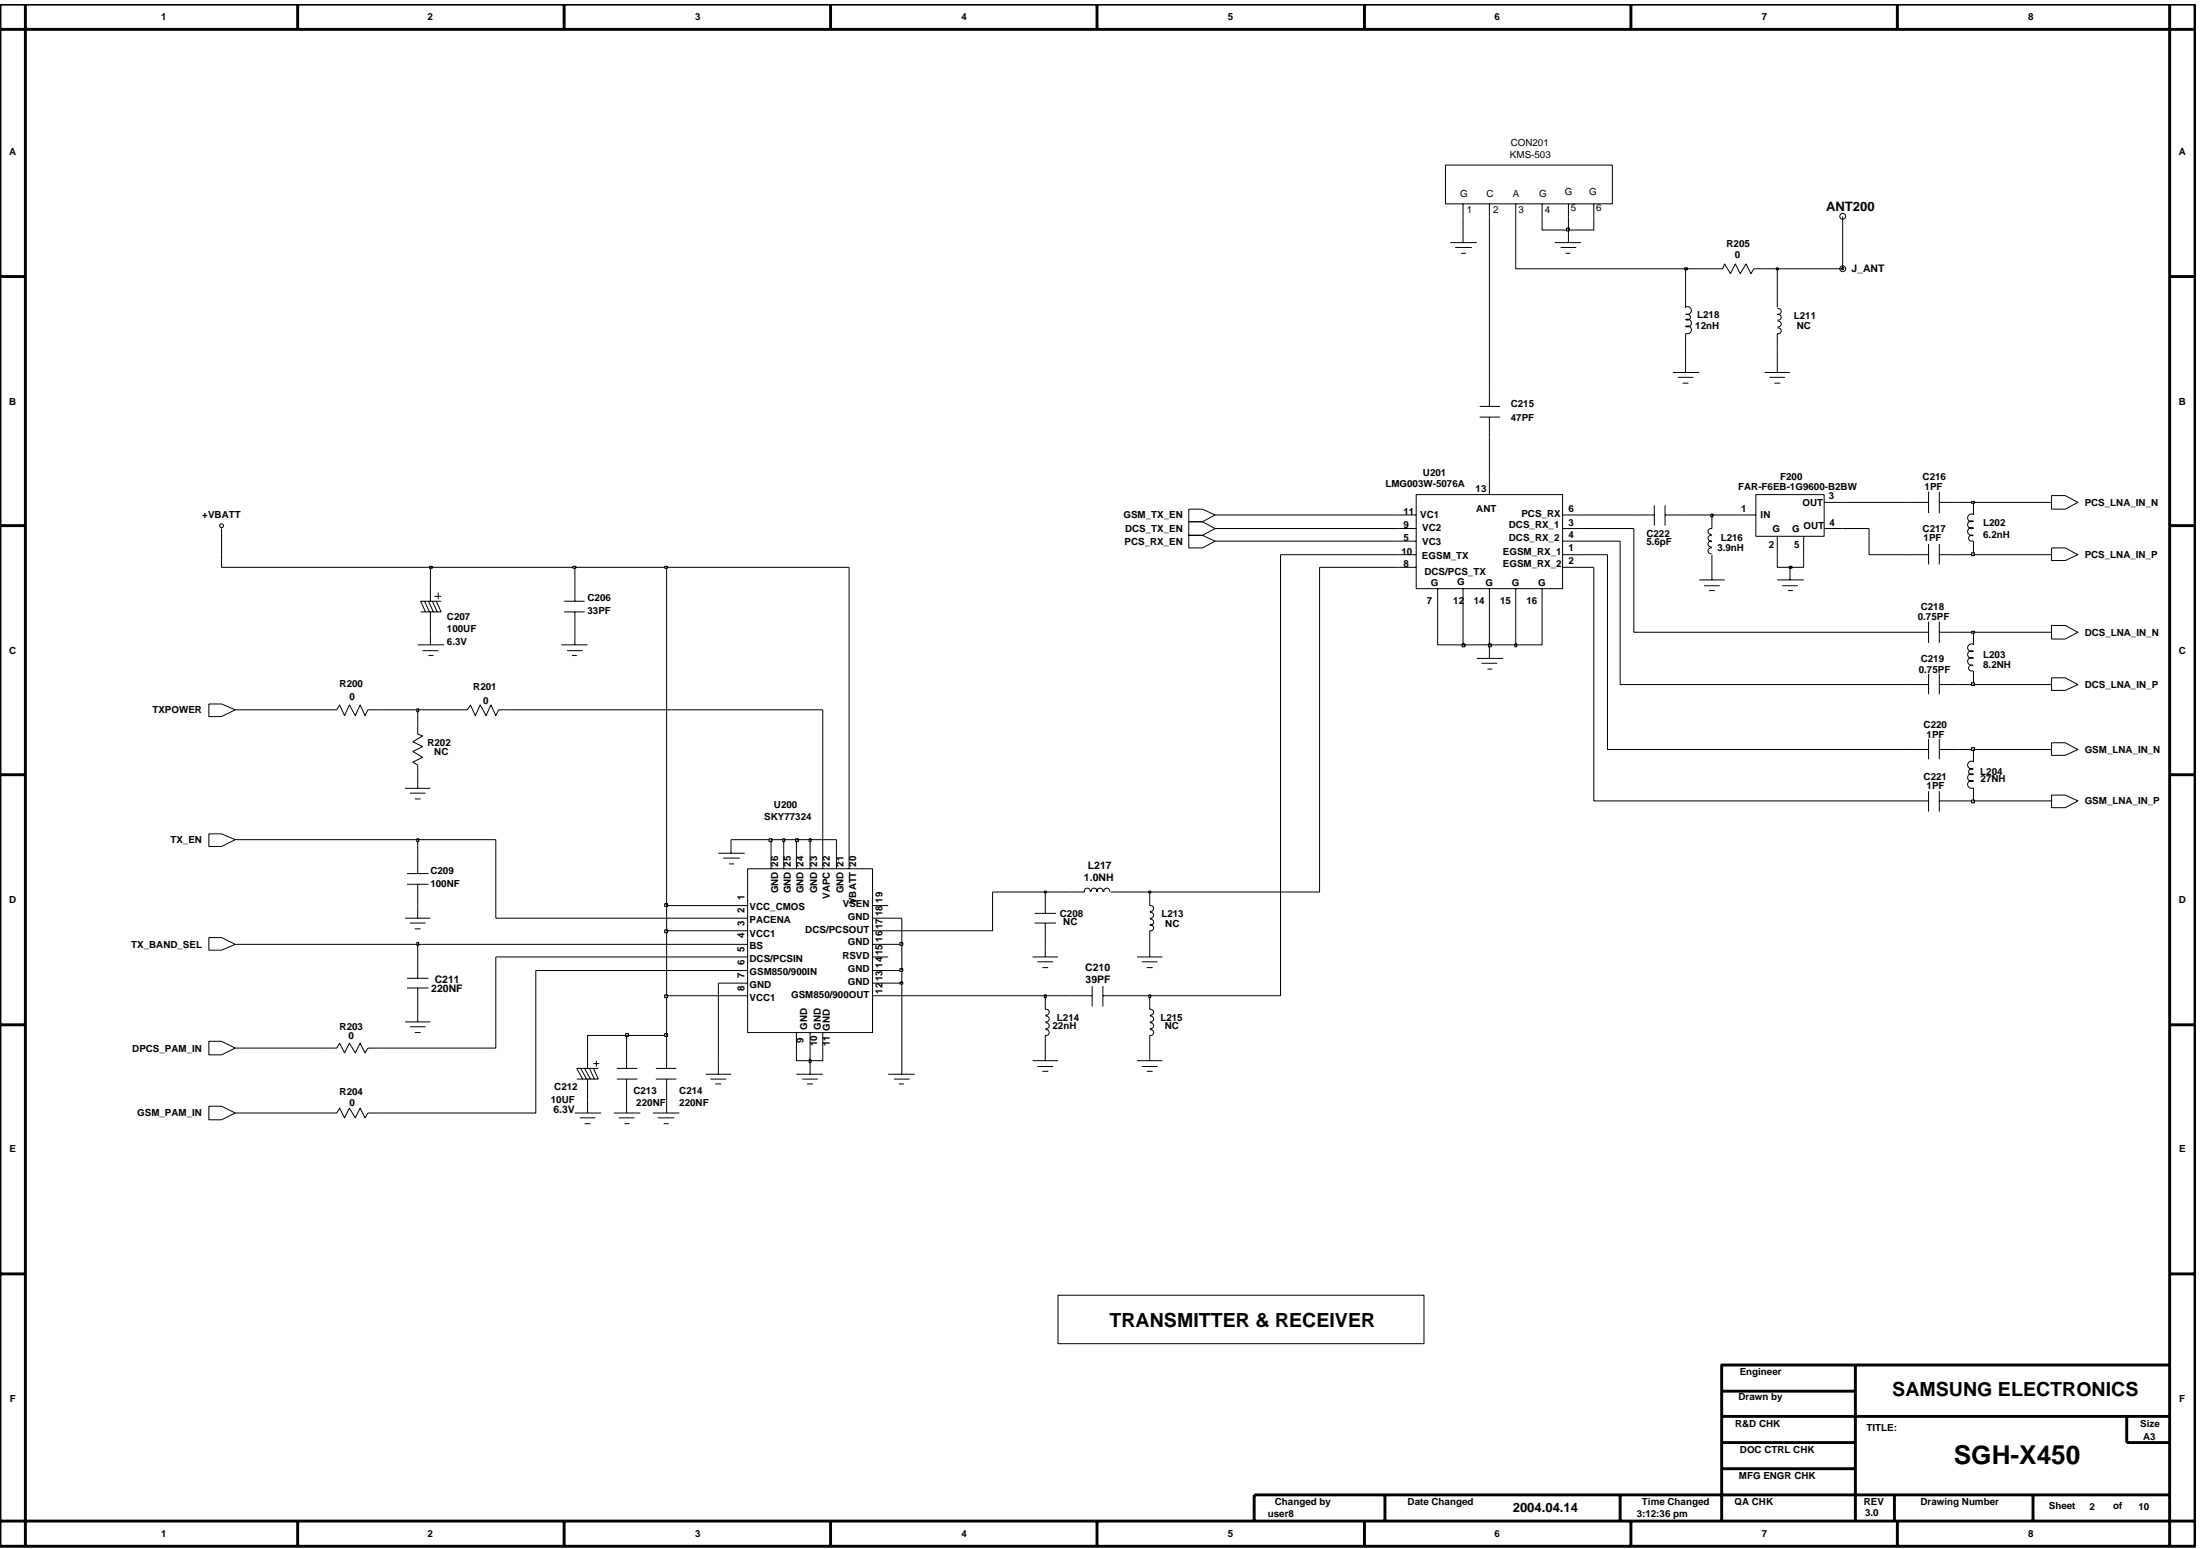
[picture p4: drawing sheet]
<svg xmlns="http://www.w3.org/2000/svg" width="192mm" height="135mm" viewBox="0 0 192 135" stroke-linecap="round" stroke-linejoin="round" font-family="sans-serif">
<g fill="none" stroke="#000" stroke-width=".09">
<path d="M126.1 14.4h14.5v3.4h-14.5zM127.6 17.8v1.1M129.9 17.8v1.1M132.2 17.8v1.1M134.5 17.8v1.1M136.8 17.8v1.1M139 17.8v1.1M126.5 21.2h2.3M126.9 21.6h1.5M127.5 22.1h.4M127.6 20.1v1.1M129.1 35.5h1.8"/>
<path d="M129.1 36.4h1.8M129.9 33.6v1.9M129.9 36.4v1.8M135.6 21.2h2.3M136.1 21.6h1.4M136.6 22.1h.4M136.8 20.1v1.1M145.9 32.5h2.3M146.4 32.9h1.3M146.8 33.4h.5M147 28.5a.34 .34 0 0 1 .5 .3 .34 .34 0 0 1-.4 .3M147 27.9a.34 .34 0 0 1 .5 .3 .34 .34 0 0 1-.4 .3"/>
<path d="M147 26.8a.34 .34 0 0 1 .5 .3 .34 .34 0 0 1-.4 .3M147 25.7v1.1M147 29.1v1.1M147 31.4v1.1M147.1 27.5h.3l.1 .2-.1 .2h-.3M149.3 23.4h1l.1-.4 .6 .9 .4-.9 .4 .9 .5-.9 .4 .9 .3-.5h.9M153.9 32.5h2.2M154.4 32.9h1.3M154.8 33.4h.5M155 25.7v1.1M155 31.4v1.1M155.1 26.9l.2 .1 .1 .2-.1 .1-.3 .1 .3 .1 .1 .2-.1 .2h-.3"/>
<path d="M155.1 28l.2 .1 .1 .2-.1 .1-.3 .1M155.1 28.6l.2 .1 .1 .2-.1 .1-.3 .1v1.1M19.3 46.1v2.3M36.4 56.2h2.3M36.9 56.8h1.3M37 52.4l.5 1M37.4 52.4l.4 1M37.4 57.2h.4M37.5 50.6v1.8M37.5 53.4v2.8M37.7 52.4l.4 1M37.9 52h.6"/>
<path d="M38.1 52.4l.4 1h-1.8M38.2 51.7v.6M38.5 52.4h-1.8l.4 1M49 56.2h2.3M49.2 53.4h1.8M49.2 52.4h1.8M49.5 56.8h1.3M49.9 57.2h.4M50.1 50.6v1.8M50.1 53.4v2.8M103.7 44.4h1.2l1.1 .5-1.1 .6h-1.2zM103.7 45.5h1.2l1.1 .6-1.1 .6h-1.2z"/>
<path d="M103.7 46.7h1.2l1.1 .5-1.1 .6h-1.2zM122 44.9h1.5M122 46.1h1.5M122 47.2h1.5M122 49.5h1.5M122 48.4h1.5M123.5 43.1h12.8v8.2h-12.8zM125.4 51.3v1.6M127.6 51.3v1.6M128.8 57.4h2.3M129.2 57.9h1.4M129.8 58.4h.4"/>
<path d="M129.9 41.5v1.6M129.9 51.3v1.6M129.9 56.2v1.2M132.2 51.3v1.6M134.5 51.3v1.6M136.3 44.9h1.6M136.3 46.1h1.6M136.3 47.2h1.6M136.3 49.5h1.6M136.3 48.4h1.6M142.5 44.9h1.8M144.3 44.1v1.7"/>
<path d="M145.2 44.9h1.8M145.2 44.1v1.7M148.2 50.6h2.2M148.7 51.1h1.3M149.1 51.5h.5M149.3 47.8l-.2 .1-.1 .1 .1 .2 .2 .1M149.3 46.7l-.2 .1-.1 .1 .1 .2 .2 .1M149.3 47.2l-.2 .1-.1 .2 .1 .1 .2 .1M149.3 44.9v1.2l-.2 .1-.1 .2 .1 .1 .2 .1M149.3 48.4v2.2M151.6 44.9h1.6M153.2 43.1h5.9v3.7h-5.9z"/>
<path d="M155 50.6h2.3M155 46.8v1.6M155.5 51.1h1.3M156 51.5h.4M156.1 49.5v1.1M157.3 46.8v1.6M159.1 43.8h1.6M159.1 46.1h1.6M166.4 55.1h1.8M166.4 43.8h1.8M166.4 48.4h1.8M166.4 59.7h1.8"/>
<path d="M168.2 42.9v1.9M168.2 47.5v1.7M168.2 54.2v1.9M168.2 58.8v1.8M169.2 55.1h1.8M169.2 42.9v1.9M169.2 47.5v1.7M169.2 54.2v1.9M169.2 58.8v1.8M169.2 43.8h1.8M169.2 48.4h1.8M169.2 59.7h1.8"/>
<path d="M172.1 58.1h-.3l-.1 .2 .1 .2h.3M172.1 46.7l-.3 .1-.1 .1 .1 .2 .3 .1M172.2 43.8v1.1M172.2 47.2v1.2M172.2 55.1v1.1M172.2 58.5v1.2M172.2 56.8a.34 .34 0 0 0-.6 .3 .34 .34 0 0 0 .5 .3M172.2 57.4a.34 .34 0 0 0-.6 .3 .34 .34 0 0 0 .5 .3M172.2 56.2a.34 .34 0 0 0-.6 .3 .34 .34 0 0 0 .5 .3M172.2 45.5a.34 .34 0 0 0-.6 .2 .34 .34 0 0 0 .5 .4M172.2 46.1a.34 .34 0 0 0-.6 .2 .34 .34 0 0 0 .5 .4M172.2 44.9a.34 .34 0 0 0-.6 .3 .34 .34 0 0 0 .5 .3"/>
<path d="M179 59.1h1.2l1.1 .6-1.1 .5h-1.2zM179 54.6h1.2l1.1 .5-1.1 .6h-1.2zM179 47.8h1.2l1.1 .6-1.1 .5h-1.2zM179 43.2h1.2l1.1 .6-1.1 .6h-1.2zM18.2 61.4h1.1l1.2 .5-1.2 .6h-1.1zM18.2 72.7h1.1l1.2 .5-1.2 .6h-1.1zM28.4 61.9h1l.2-.4 .5 .9 .4-.9 .5 .9 .4-.9 .4 .9 .3-.5h.9M35.3 68.8h2.2M35.5 77.1h1.9M35.5 76.2h1.9M35.8 69.2h1.3M36.2 69.7h.5"/>
<path d="M36.4 63.1v.9l.5 .2-.9 .5 .9 .4-.9 .4 .9 .6-.9 .4 .4 .2v2.1M36.4 74.4v1.8M36.4 77.1v3M39.8 61.9h1l.2-.4 .5 .9 .4-.9 .5 .9 .4-.9 .5 .9 .2-.5h.9M62.7 74.4h2.3M63.1 74.8h1.4M63.6 75.4h.4M63.8 79h1.4M63.8 73.2v1.2M65.2 75.8h10.9v14.3h-10.9zM67.3 74.4v1.4M68.4 74.4v1.4"/>
<path d="M69.5 74.4v1.4M70.7 74.4v1.4M71.8 74.4v1.4M73 74.4v1.4M74.1 74.4v1.4M76.1 79h1.4M90.2 79.7h1.9M91.2 77.8v1.9M93.5 77.8h1.1M95.1 77.8l-.1-.3h-.2h-.1l-.1 .3M95.2 77.8l.1-.3h.1h.2l.1 .3M96.2 77.8l-.1-.3h-.1h-.2l-.1 .3"/>
<path d="M96.8 77.8l-.1-.3h-.2h-.1l-.1 .3M96.9 77.8h1.1M100.3 77.8v1.2l.3 .1v.1v.2l-.3 .1M100.3 79.6l.3 .1v.1v.2l-.3 .1M166.4 69.9h1.8M166.4 65.4h1.8M168.2 64.4v1.8M168.2 69v1.8M169.2 64.4v1.8M169.2 69v1.8M169.2 69.9h1.8M169.2 65.4h1.8"/>
<path d="M172.1 67.1h-.3l-.1 .2 .1 .2h.3M172.2 65.4v1.1M172.2 68.8v1.1M172.2 68.1a.34 .34 0 0 0-.6 .3 .34 .34 0 0 0 .5 .3M172.2 67.6a.34 .34 0 0 0-.6 .2 .34 .34 0 0 0 .5 .3M172.2 66.5a.34 .34 0 0 0-.6 .2 .34 .34 0 0 0 .5 .3M179 64.8h1.2l1.1 .6-1.1 .5h-1.2zM179 69.4h1.2l1.1 .5-1.1 .6h-1.2zM18.2 90.8h1.1l1.2 .6-1.2 .6h-1.1zM18.2 96.5h1.1l1.2 .6-1.2 .6h-1.1zM18.2 81.8h1.1l1.2 .6-1.2 .5h-1.1zM28.4 91.4h1l.2-.4 .5 .8 .4-.8 .5 .8 .4-.8 .4 .8 .3-.4h.9"/>
<path d="M35.3 80.1h2.2M35.3 89.1h2.2M35.5 86.2h1.9M35.5 85.3h1.9M35.8 80.5h1.3M35.8 89.6h1.3M36.2 81h.5M36.2 90.1h.5M36.4 83.5v1.8M36.4 86.2v2.9M46.7 84.7v12.4h-14.6l-.3 .4-.4-.8-.4 .8-.5-.8-.4 .8-.5-.8-.2 .4h-8.9M50.1 97.1h2.3"/>
<path d="M50.6 97.5h1.3M50.7 93.2l.5 .9M51 93.2l.5 .9M51 98h.5M51.3 91.4v1.8M51.3 94.1v3M51.4 93.2l.4 .9M51.8 93.2l.4 .9h-1.9M51.8 92.8h.5M52 92.5v.5M52.2 93.2h-1.9l.5 .9M53.6 97.1h2.3"/>
<path d="M53.8 94.1h1.8M53.8 93.2h1.8M54 97.5h1.3M54.5 98h.4M54.7 91.4v1.8M54.7 94.1v3M57 97.1h2.3M57.2 94.1h1.8M57.2 93.2h1.8M57.4 97.5h1.4M57.9 98h.4M58.2 91.4v1.8"/>
<path d="M58.2 94.1v3M61.6 93.7h2.2M62 94.1h1.3M62.4 94.5h.5M62.7 85.8v7.9M63.8 80.1h1.4M63.8 83.5h1.4M63.8 84.7h1.4M63.8 82.4h1.4M63.8 81.2h1.4M63.8 85.8h1.4M63.8 86.9h1.4"/>
<path d="M69.5 93.7h2.3M69.5 90.1v2.4h1.2v1.2M70 94.1h1.3M70.4 94.5h.5M70.7 90.1v1.3M71.8 90.1v1.3M76.1 80.1h1.4M76.1 83.5h1.4M76.1 84.7h1.4M76.1 82.4h1.4M76.1 81.2h1.4M76.1 85.8h1.4"/>
<path d="M76.1 86.9h1.4M77.5 93.7h2.3M78 94.1h1.3M78.4 94.5h.4M78.7 92.5v1.2M90.1 92.5h2.2M90.1 83.5h2.2M90.2 80.5h1.9M90.5 93h1.4M90.5 83.9h1.4M90.9 93.4h.5M90.9 84.4h.5"/>
<path d="M91.2 80.5v3M91.2 86.9v1.1M91.2 90.3v2.2M91.2 88.1h.2l.1 .2-.1 .2h-.2M91.2 89.2l.2 .1 .1 .2-.1 .2h-.2M91.2 88.6l.2 .1 .1 .2-.1 .2h-.2M91.2 89.8l.2 .1 .1 .2-.1 .1-.2 .1M93.5 86.9h1.8M95.3 86v1.8M96.2 86.9h1.8M96.2 86v1.8M99.2 92.5h2.2"/>
<path d="M99.2 83.5h2.2M99.6 93h1.4M99.6 83.9h1.4M100 93.4h.5M100 84.4h.5M100.3 86.9v1.2h.3v.2v.2h-.3M100.3 90.3v2.2M100.3 80.7l.3 .1v.1v.2l-.3 .1v2.3M100.3 89.2l.3 .1v.2v.2h-.3M100.3 88.6l.3 .1v.2v.2h-.3M100.3 89.8l.3 .1v.2v.1l-.3 .1M100.3 80.2h.3v.2v.2l-.3 .1"/>
<circle cx="160.7" cy="18.9" r=".25"/>
<circle cx="160.7" cy="23.4" r=".25"/>
<circle cx="19.3" cy="45.9" r=".17"/>
</g>
<path d="M70.6 92.4h.1v.3h-.1z" fill-rule="evenodd" fill="#c2c2c2"/>
<path d="M20.5 91.4h7.9M43.3 83.5v7.9h-10.3M51.3 91.4v-1.1h3.4v1.1M58.2 90.3v1.1M70.6 92.4h.2v.3h-.2zM70.7 91.4v1.1h1.1v-1.1M78.7 85.8v6.7" fill="none" stroke="#000" stroke-width=".09"/>
<path d="M54.6 90.1h.2v.3h-.2z" fill-rule="evenodd" fill="#c2c2c2"/>
<path d="M54.6 90.2h.2v.2h-.2zM54.7 90.3h3.5" fill="none" stroke="#000" stroke-width=".09"/>
<path d="M58 90.1h.2v.3h-.2z" fill-rule="evenodd" fill="#c2c2c2"/>
<path d="M58 90.2h.2v.2h-.2zM58.2 86.9v3.4" fill="none" stroke="#000" stroke-width=".09"/>
<path d="M58 86.8h.2v.2h-.2z" fill-rule="evenodd" fill="#c2c2c2"/>
<path d="M58 86.8h.2v.2h-.2zM58.2 81.2v5.7h5.6M77.5 86.9h13.7" fill="none" stroke="#000" stroke-width=".09"/>
<path d="M91.1 86.8h.2v.2h-.2z" fill-rule="evenodd" fill="#c2c2c2"/>
<path d="M91.1 86.8h.2v.2h-.2zM91.2 86.9h2.3M98 86.9h2.3" fill="none" stroke="#000" stroke-width=".09"/>
<path d="M100.2 86.8h.2v.2h-.2z" fill-rule="evenodd" fill="#c2c2c2"/>
<path d="M111.7 48.4v38.5h-11.4M62.7 85.8h1.1M77.5 85.8h1.2M100.2 86.8h.2v.2h-.2z" fill="none" stroke="#000" stroke-width=".09"/>
<path d="M78.5 85.7h.3v.1h-.3z" fill-rule="evenodd" fill="#c2c2c2"/>
<path d="M46.7 84.7h17.1M77.5 84.7h1.2v1.1M78.5 85.7h.3v.1h-.3z" fill="none" stroke="#000" stroke-width=".09"/>
<path d="M78.5 84.5h.3v.2h-.3z" fill-rule="evenodd" fill="#c2c2c2"/>
<path d="M20.5 82.4h15.9v1.1M43.3 83.5h20.5M78.5 84.5h.3v.2h-.3zM78.7 82.4v2.3" fill="none" stroke="#000" stroke-width=".09"/>
<path d="M36.4 82.2h.1v.2h-.1z" fill-rule="evenodd" fill="#c2c2c2"/>
<path d="M36.4 82.2h.1v.3h-.1zM36.4 82.4h27.4M77.5 82.4h1.2" fill="none" stroke="#000" stroke-width=".09"/>
<path d="M78.5 82.2h.3v.2h-.3z" fill-rule="evenodd" fill="#c2c2c2"/>
<path d="M78.5 82.2h.3v.3h-.3zM78.7 80.1v2.3" fill="none" stroke="#000" stroke-width=".09"/>
<path d="M58 81.1h.2v.3h-.2z" fill-rule="evenodd" fill="#c2c2c2"/>
<path d="M43.3 73.2v6.9h20.5M58.2 79v2.2h5.6M86.6 77.8v3.4h-9.1M58 81.1h.2v.3h-.2zM77.5 80.1h1.2" fill="none" stroke="#000" stroke-width=".09"/>
<path d="M58 78.8h.2v.3h-.2z" fill-rule="evenodd" fill="#c2c2c2"/>
<path d="M58.2 49.5v29.5h5.6M58 78.8h.2v.3h-.2zM86.6 77.8h4.6" fill="none" stroke="#000" stroke-width=".09"/>
<path d="M91.1 77.7h.2v.2h-.2z" fill-rule="evenodd" fill="#c2c2c2"/>
<path d="M91.1 77.7h.2v.2h-.2zM91.2 77.8h2.3M98 77.8h2.3" fill="none" stroke="#000" stroke-width=".09"/>
<path d="M100.2 77.7h.2v.2h-.2z" fill-rule="evenodd" fill="#c2c2c2"/>
<path d="M74.1 49.5v24.9M115.1 49.5v28.3h-14.8M20.5 73.2h15.9v1.2M67.3 73.2v1.2M68.4 73.2v1.2M69.5 73.2v1.2M70.7 73.2v1.2M71.8 61.9v12.5M73 73.2v1.2M100.2 77.7h.2v.2h-.2z" fill="none" stroke="#000" stroke-width=".09"/>
<path d="M36.4 73.1h.1v.3h-.1z" fill-rule="evenodd" fill="#c2c2c2"/>
<path d="M36.4 73.2h.1v.2h-.1zM36.4 73.2h6.9M63.8 73.2h3.5" fill="none" stroke="#000" stroke-width=".09"/>
<path d="M67.1 73.1h.2v.3h-.2z" fill-rule="evenodd" fill="#c2c2c2"/>
<path d="M67.1 73.2h.2v.2h-.2zM67.3 73.2h1.1" fill="none" stroke="#000" stroke-width=".09"/>
<path d="M68.3 73.1h.1v.3h-.1z" fill-rule="evenodd" fill="#c2c2c2"/>
<path d="M68.3 73.2h.2v.2h-.2zM68.4 73.2h1.1" fill="none" stroke="#000" stroke-width=".09"/>
<path d="M69.4 73.1h.2v.3h-.2z" fill-rule="evenodd" fill="#c2c2c2"/>
<path d="M69.4 73.2h.2v.2h-.2zM69.5 73.2h1.2" fill="none" stroke="#000" stroke-width=".09"/>
<path d="M70.6 73.1h.1v.3h-.1z" fill-rule="evenodd" fill="#c2c2c2"/>
<path d="M139 49.5v20.4h27.4M70.6 73.2h.2v.2h-.2zM70.7 73.2h2.3M171 69.9h1.2" fill="none" stroke="#000" stroke-width=".09"/>
<path d="M172 69.8h.2v.2h-.2z" fill-rule="evenodd" fill="#c2c2c2"/>
<path d="M140.2 48.4v17h26.2M171 65.4h1.2M172 69.8h.2v.2h-.2zM172.2 69.9h6.8" fill="none" stroke="#000" stroke-width=".09"/>
<path d="M172 65.2h.2v.3h-.2z" fill-rule="evenodd" fill="#c2c2c2"/>
<path d="M20.5 61.9h7.9M33 61.9h3.4v1.2M172 65.2h.2v.3h-.2zM172.2 65.4h6.8" fill="none" stroke="#000" stroke-width=".09"/>
<path d="M36.4 61.8h.1v.3h-.1z" fill-rule="evenodd" fill="#c2c2c2"/>
<path d="M141.3 47.2v12.5h25.1M171 59.7h1.2M36.4 61.8h.1v.3h-.1zM36.4 61.9h3.4M44.4 61.9h27.4" fill="none" stroke="#000" stroke-width=".09"/>
<path d="M172 59.5h.2v.3h-.2z" fill-rule="evenodd" fill="#c2c2c2"/>
<path d="M125.4 52.9v3.3h2.2M172 59.5h.2v.3h-.2zM172.2 59.7h6.8" fill="none" stroke="#000" stroke-width=".09"/>
<path d="M127.5 56.2h.3v.2h-.3z" fill-rule="evenodd" fill="#c2c2c2"/>
<path d="M127.5 56.2h.3v.2h-.3zM127.6 52.9v3.3h2.3" fill="none" stroke="#000" stroke-width=".09"/>
<path d="M129.8 56.2h.3v.2h-.3z" fill-rule="evenodd" fill="#c2c2c2"/>
<path d="M129.8 56.2h.3v.2h-.3zM129.9 52.9v3.3h2.3" fill="none" stroke="#000" stroke-width=".09"/>
<path d="M132.1 56.2h.2v.2h-.2z" fill-rule="evenodd" fill="#c2c2c2"/>
<path d="M132.1 56.2h.2v.2h-.2zM132.2 52.9v3.3h2.3v-3.3M142.5 46.1v9h23.9M171 55.1h1.2" fill="none" stroke="#000" stroke-width=".09"/>
<path d="M172 55.1h.2v.1h-.2z" fill-rule="evenodd" fill="#c2c2c2"/>
<path d="M19.3 48.4v1.1h18.2v1.1M50.1 49.5v1.1M172 55.1h.2v.1h-.2zM172.2 55.1h6.8" fill="none" stroke="#000" stroke-width=".09"/>
<path d="M37.5 49.4h.2v.2h-.2z" fill-rule="evenodd" fill="#c2c2c2"/>
<path d="M37.5 49.4h.2v.2h-.2zM37.5 49.5h12.6" fill="none" stroke="#000" stroke-width=".09"/>
<path d="M50 49.4h.2v.2h-.2z" fill-rule="evenodd" fill="#c2c2c2"/>
<path d="M50 49.4h.2v.2h-.2zM50.1 49.5h8.1" fill="none" stroke="#000" stroke-width=".09"/>
<path d="M58 49.4h.2v.2h-.2z" fill-rule="evenodd" fill="#c2c2c2"/>
<path d="M58 49.4h.2v.2h-.2zM58.2 49.5h15.9M115.1 49.5h6.9M137.9 49.5h1.1M155 48.4v1.1h1.1" fill="none" stroke="#000" stroke-width=".09"/>
<path d="M156.1 49.4h.2v.2h-.2z" fill-rule="evenodd" fill="#c2c2c2"/>
<path d="M111.7 48.4h10.3M137.9 48.4h2.3M156.1 49.4h.2v.2h-.2zM157.3 48.4v1.1h-1.2M163 46.1v2.3h3.4M171 48.4h1.2" fill="none" stroke="#000" stroke-width=".09"/>
<path d="M172 48.2h.2v.3h-.2z" fill-rule="evenodd" fill="#c2c2c2"/>
<path d="M106 47.2h16M106 46.1h16M106 44.9h16M137.9 47.2h3.4M137.9 46.1h4.6M137.9 44.9h4.6M147 44.9h2.3M160.7 46.1h2.3M172 48.2h.2v.3h-.2zM172.2 48.4h6.8" fill="none" stroke="#000" stroke-width=".09"/>
<path d="M149.2 44.8h.2v.3h-.2z" fill-rule="evenodd" fill="#c2c2c2"/>
<path d="M149.2 44.8h.2v.3h-.2zM149.3 44.9h2.3M160.7 43.8h5.7M171 43.8h1.2" fill="none" stroke="#000" stroke-width=".09"/>
<path d="M172 43.7h.2v.2h-.2z" fill-rule="evenodd" fill="#c2c2c2"/>
<path d="M129.9 18.9v14.7M132.2 18.9v4.5h14.8v2.3M129.9 38.2v3.3M147 30.2v1.2M155 23.4v2.3M155 30.2v1.2M172 43.7h.2v.2h-.2zM172.2 43.8h6.8" fill="none" stroke="#000" stroke-width=".09"/>
<path d="M146.9 23.3h.3v.2h-.3z" fill-rule="evenodd" fill="#c2c2c2"/>
<path d="M147 23.4h.2v.1h-.2zM147 23.4h2.3M153.9 23.4h1.1" fill="none" stroke="#000" stroke-width=".09"/>
<path d="M154.9 23.3h.2v.2h-.2z" fill-rule="evenodd" fill="#c2c2c2"/>
<path d="M155 23.4h.1v.1h-.1zM155 23.4h5.7" fill="none" stroke="#000" stroke-width=".09"/>
<path d="M160.7 23.3h.1v.2h-.1z" fill-rule="evenodd" fill="#c2c2c2"/>
<path d="M127.6 18.9v1.2M134.5 18.9v1.2h2.3M160.7 18.9v4.5M160.7 23.4h.1v.1h-.1z" fill="none" stroke="#000" stroke-width=".09"/>
<path d="M136.6 19.9h.3v.2h-.3z" fill-rule="evenodd" fill="#c2c2c2"/>
<path d="M136.6 19.9h.3v.2h-.3zM136.8 18.9v1.2h2.2v-1.2M92.3 113h31.9v4.2h-31.9z" fill="none" stroke="#000" stroke-width=".09"/>
<g fill="none" stroke="#000" stroke-width=".25">
<path d="M0 .4h191.5v134.5h-191.5zM0 2.6h191.5M2.2 .4v134.5M26 .4v2.2M49.2 .4v2.2M72.5 .4v2.2M95.7 .4v2.2M119 .4v2.2M142.3 .4v2.2M165.5 .4v2.2M189.3 .4v134.5M0 24.1h2.2"/>
<path d="M189.3 24.1h2.2M0 45.8h2.2M189.3 45.8h2.2M0 67.6h2.2M189.3 67.6h2.2M0 89.4h2.2M189.3 89.4h2.2M0 111.1h2.2M161.8 119.1v13.6M189.3 119.1h-39.1v13.6M189.3 111.1h2.2M0 132.7h191.5"/>
<path d="M26 132.7v2.2M49.2 132.7v2.2M72.5 132.7v2.2M95.7 132.7v2.2M119 132.7v2.2M120.8 130.4v2.3M141.3 130.4v2.3M142.3 132.7v2.2M150.2 121.3h11.6M150.2 123.5h39.1M150.2 125.8h11.6M150.2 128.1h11.6"/>
<path d="M165.3 130.4v2.3M165.5 132.7v2.2M177.3 130.4v2.3M185.5 123.5v2.3h3.8M189.3 130.4h-79.9v2.3"/>
</g>
<text font-size="2.3" x="170.4" y="127.7">SGH-X450</text>
<g font-size="1.7">
<text x="96.8" y="115.8">TRANSMITTER &amp; RECEIVER</text>
<text x="165.1" y="121.8">SAMSUNG ELECTRONICS</text>
</g>
<g font-size="1.1">
<text x="159.3" y="18.4">ANT200</text>
<text x="132" y="131.9">2004.04.14</text>
</g>
<g font-size=".9">
<text x="161.5" y="23.8">J_ANT</text>
<text x="67.9" y="77.9" transform="rotate(-90 67.9 77.9)">GND</text>
<text x="67.9" y="75.6" transform="rotate(-90 67.9 75.6)">26</text>
<text x="69" y="77.9" transform="rotate(-90 69 77.9)">GND 25</text>
<text x="70.1" y="77.9" transform="rotate(-90 70.1 77.9)">GND</text>
<text x="70.1" y="75.6" transform="rotate(-90 70.1 75.6)">24</text>
<text x="71.3" y="77.9" transform="rotate(-90 71.3 77.9)">GND</text>
<text x="71.3" y="75.6" transform="rotate(-90 71.3 75.6)">23</text>
<text x="72.4" y="75.6" transform="rotate(-90 72.4 75.6)">22</text>
<text x="73.6" y="77.9" transform="rotate(-90 73.6 77.9)">GND 21</text>
<text x="94.6" y="76.8">1.0NH</text>
<text x="94.9" y="75.8">L217</text>
<text x="65" y="80.8" transform="rotate(-90 65 80.8)">3</text>
<text x="65" y="83" transform="rotate(-90 65 83)">5</text>
<text x="65" y="81.9" transform="rotate(-90 65 81.9)">4</text>
<text x="65" y="79.7" transform="rotate(-90 65 79.7)">2</text>
<text x="65" y="78.5" transform="rotate(-90 65 78.5)">1</text>
<text x="72.4" y="78.4" transform="rotate(-90 72.4 78.4)">VAPC</text>
<text x="74.7" y="78.9" transform="rotate(-90 74.7 78.9)">VBATT 20</text>
<text x="77" y="83.3" transform="rotate(-90 77 83.3)">15</text>
<text x="77" y="82.1" transform="rotate(-90 77 82.1)">16</text>
<text x="77" y="81" transform="rotate(-90 77 81)">17</text>
<text x="77" y="79.9" transform="rotate(-90 77 79.9)">18</text>
<text x="77" y="78.7" transform="rotate(-90 77 78.7)">19</text>
<text x="37.6" y="86.5">220NF</text>
<text x="37.9" y="85.7">C211</text>
<text x="65" y="85.3" transform="rotate(-90 65 85.3)">7</text>
<text x="65" y="86.4" transform="rotate(-90 65 86.4)">8</text>
<text x="65" y="84.1" transform="rotate(-90 65 84.1)">6</text>
<text x="70.4" y="89.8" transform="rotate(-90 70.4 89.8)">GND</text>
<text x="71.6" y="89.8" transform="rotate(-90 71.6 89.8)">GND</text>
<text x="77" y="86.7" transform="rotate(-90 77 86.7)">12</text>
<text x="77" y="84.4" transform="rotate(-90 77 84.4)">14</text>
<text x="77" y="85.6" transform="rotate(-90 77 85.6)">13</text>
<text x="94.7" y="84.7">C210</text>
<text x="94.7" y="85.7">39PF</text>
<text x="70.1" y="91" transform="rotate(-90 70.1 91)">9</text>
<text x="71.3" y="91.3" transform="rotate(-90 71.3 91.3)">10</text>
<text x="72.4" y="91.3" transform="rotate(-90 72.4 91.3)">11 GND</text>
<text x="48.3" y="97.1">6.3V</text>
</g>
<g font-size=".8">
<text x="14.1" y="1.8">1</text>
<text x="37.3" y="1.8">2</text>
<text x="60.6" y="1.8">3</text>
<text x="83.9" y="1.8">4</text>
<text x="107.1" y="1.8">5</text>
<text x="130.4" y="1.8">6</text>
<text x="153.7" y="1.8">7</text>
<text x="176.9" y="1.8">8</text>
<text x=".8" y="13.5">A</text>
<text x="127.4" y="17.2">G</text>
<text x="129.7" y="17.2">C</text>
<text x="131.7" y="13.8">KMS-503</text>
<text x="131.8" y="12.8">CON201</text>
<text x="132" y="17.2">A</text>
<text x="134.3" y="17.2">G</text>
<text x="136.5" y="17">G</text>
<text x="138.6" y="17">G</text>
<text x="190.1" y="13.5">A</text>
<text x="128" y="18.6">1</text>
<text x="130.3" y="18.6">2</text>
<text x="132.5" y="18.6">3</text>
<text x="134.8" y="18.6">4</text>
<text x="137" y="18.4">5</text>
<text x="139.2" y="18.4">6</text>
<text x="150.6" y="21.6">R205</text>
<text x="151.3" y="22.5">0</text>
<text x="147.9" y="28.7">12nH</text>
<text x="148.1" y="27.7">L218</text>
<text x="156.5" y="27.8">L211</text>
<text x="156.7" y="28.7">NC</text>
<text x=".8" y="35.3">B</text>
<text x="131.8" y="35.5">C215</text>
<text x="190.1" y="35.3">B</text>
<text x="124.1" y="41.5">U201</text>
<text x="131.8" y="36.7">47PF</text>
<text x="155.3" y="41.9">F200</text>
<text x="167.7" y="41.9">C216</text>
<text x="17.6" y="45.2">+VBATT</text>
<text x="98" y="45.2">GSM_TX_EN</text>
<text x="98.1" y="47.5">PCS_RX_EN</text>
<text x="98.1" y="46.4">DCS_TX_EN</text>
<text x="120.9" y="42.5">LMG003W-5076A</text>
<text x="122.4" y="44.9">11</text>
<text x="122.4" y="46.1">9</text>
<text x="122.4" y="47.2">5</text>
<text x="123.9" y="45.2">VC1</text>
<text x="124.1" y="46.3">VC2</text>
<text x="124.1" y="47.5">VC3</text>
<text x="128.7" y="42.9">13</text>
<text x="128.8" y="44.7">ANT</text>
<text x="131.6" y="46.1">DCS_RX_1</text>
<text x="131.6" y="47.2">DCS_RX_2</text>
<text x="132.7" y="45.1">PCS_RX</text>
<text x="136.8" y="44.7">6</text>
<text x="136.8" y="45.8">3</text>
<text x="136.8" y="46.9">4</text>
<text x="143.6" y="47.6">5.6pF</text>
<text x="143.6" y="46.9">C222</text>
<text x="150.1" y="47.2">L216</text>
<text x="151.6" y="42.7">FAR-F6EB-1G9600-B2BW</text>
<text x="151.9" y="44.7">1</text>
<text x="153.6" y="45.2">IN</text>
<text x="154.3" y="47.8">2</text>
<text x="154.6" y="46.4">G</text>
<text x="156.3" y="46.4">G</text>
<text x="156.5" y="47.8">5</text>
<text x="157.2" y="44.1">OUT</text>
<text x="157.3" y="46.1">OUT</text>
<text x="159.5" y="43.6">3</text>
<text x="159.6" y="45.8">4</text>
<text x="167.7" y="46.4">C217</text>
<text x="167.8" y="47.2">1PF</text>
<text x="167.9" y="42.7">1PF</text>
<text x="173" y="46.9">6.2nH</text>
<text x="173" y="45.8">L202</text>
<text x="181.9" y="44.1">PCS_LNA_IN_N</text>
<text x="51.3" y="53.5">33PF</text>
<text x="51.3" y="52.4">C206</text>
<text x="122.3" y="48.4">10</text>
<text x="122.4" y="49.5">8</text>
<text x="124" y="48.8">EGSM_TX</text>
<text x="124.3" y="50.2">DCS/PCS_TX</text>
<text x="124.5" y="52.7">7</text>
<text x="124.8" y="51.1">G</text>
<text x="126.8" y="52.7">12</text>
<text x="127.1" y="51">G</text>
<text x="128.6" y="52.7">14</text>
<text x="129.6" y="51.1">G</text>
<text x="130.9" y="52.7">15</text>
<text x="131.1" y="48.4">EGSM_RX_1</text>
<text x="131.1" y="49.5">EGSM_RX_2</text>
<text x="131.9" y="51.1">G</text>
<text x="133.2" y="52.7">16</text>
<text x="134.2" y="51.1">G</text>
<text x="136.8" y="48">1</text>
<text x="136.8" y="49.2">2</text>
<text x="149.8" y="48">3.9nH</text>
<text x="167.5" y="53.2">C218</text>
<text x="181.9" y="48.7">PCS_LNA_IN_P</text>
<text x=".8" y="57.1">C</text>
<text x="29.6" y="60">R200</text>
<text x="39" y="56.2">6.3V</text>
<text x="39" y="55.1">100UF</text>
<text x="39" y="54">C207</text>
<text x="167.3" y="54">0.75PF</text>
<text x="167.4" y="58.7">0.75PF</text>
<text x="167.5" y="57.8">C219</text>
<text x="173" y="57.4">L203</text>
<text x="173" y="58.3">8.2NH</text>
<text x="181.9" y="55.4">DCS_LNA_IN_N</text>
<text x="190.1" y="57.1">C</text>
<text x="13.3" y="62.2">TXPOWER</text>
<text x="30.5" y="61.1">0</text>
<text x="37.3" y="65">R202</text>
<text x="37.9" y="65.9">NC</text>
<text x="41.3" y="60.2">R201</text>
<text x="42.1" y="61.4">0</text>
<text x="167.8" y="63.5">C220</text>
<text x="168.1" y="64.4">1PF</text>
<text x="181.9" y="65.7">GSM_LNA_IN_N</text>
<text x="181.9" y="60">DCS_LNA_IN_P</text>
<text x="66.7" y="71.5">SKY77324</text>
<text x="67.5" y="70.4">U200</text>
<text x="167.8" y="68.1">C221</text>
<text x="168.1" y="68.8">1PF</text>
<text x="172.7" y="67.6">L204</text>
<text x="172.8" y="68.2">27NH</text>
<text x="181.9" y="70.2">GSM_LNA_IN_P</text>
<text x="14.9" y="73.5">TX_EN</text>
<text x="37.5" y="76.2">C209</text>
<text x="37.5" y="77.4">100NF</text>
<text x=".8" y="78.8">D</text>
<text x="11.4" y="82.7">TX_BAND_SEL</text>
<text x="65.4" y="79.4">VCC_CMOS</text>
<text x="65.4" y="80.5">PACENA</text>
<text x="65.4" y="81.7">VCC1</text>
<text x="65.4" y="82.8">BS</text>
<text x="65.4" y="83.9">DCS/PCSIN</text>
<text x="70.2" y="81.4">DCS/PCSOUT</text>
<text x="73.5" y="83.7">RSVD</text>
<text x="73.5" y="79.1">VSEN</text>
<text x="74" y="82.5">GND</text>
<text x="74" y="80.3">GND</text>
<text x="92.5" y="80">C208</text>
<text x="92.8" y="80.7">NC</text>
<text x="101.3" y="80">L213</text>
<text x="101.7" y="80.8">NC</text>
<text x="190.1" y="78.8">D</text>
<text x="29.6" y="89.8">R203</text>
<text x="65.4" y="87.4">VCC1</text>
<text x="65.4" y="85.1">GSM850/900IN</text>
<text x="65.4" y="86.2">GND</text>
<text x="69" y="87">GSM850/900OUT</text>
<text x="74" y="85.9">GND</text>
<text x="74" y="84.8">GND</text>
<text x="91.8" y="89.7">22nH</text>
<text x="92.2" y="89">L214</text>
<text x="101.2" y="89">L215</text>
<text x="101.6" y="89.7">NC</text>
<text x="11.5" y="91.7">DPCS_PAM_IN</text>
<text x="29.6" y="95.6">R204</text>
<text x="30.4" y="90.7">0</text>
<text x="48.4" y="95">C212</text>
<text x="55.3" y="95.4">C213</text>
<text x="59.3" y="95.4">C214</text>
<text x=".8" y="100.5">E</text>
<text x="12" y="97.4">GSM_PAM_IN</text>
<text x="30.5" y="96.5">0</text>
<text x="48.1" y="96.2">10UF</text>
<text x="55.5" y="96.5">220NF</text>
<text x="59.3" y="96.5">220NF</text>
<text x="190.1" y="100.5">E</text>
<text x="151.8" y="120">Engineer</text>
<text x=".8" y="122.3">F</text>
<text x="151.4" y="124.4">R&amp;D CHK</text>
<text x="151.7" y="122.2">Drawn by</text>
<text x="162.8" y="124.8">TITLE:</text>
<text x="186.7" y="124.4">Size</text>
<text x="187" y="125.6">A3</text>
<text x="190.1" y="122.3">F</text>
<text x="111.2" y="131.3">Changed by</text>
<text x="122.8" y="131.3">Date Changed</text>
<text x="143.2" y="131.3">Time Changed</text>
<text x="151.3" y="131.3">QA CHK</text>
<text x="151.7" y="129">MFG ENGR CHK</text>
<text x="151.8" y="126.7">DOC CTRL CHK</text>
<text x="162.6" y="131.3">REV</text>
<text x="167.5" y="131.3">Drawing Number</text>
<text x="178.7" y="131.6">Sheet</text>
<text x="182.3" y="131.7">2</text>
<text x="184.3" y="131.6">of</text>
<text x="186.5" y="131.7">10</text>
<text x="14.1" y="134.1">1</text>
<text x="37.3" y="134.1">2</text>
<text x="60.6" y="134.1">3</text>
<text x="83.9" y="134.1">4</text>
<text x="107.1" y="134.1">5</text>
<text x="110.6" y="132.3">user8</text>
<text x="130.4" y="134.1">6</text>
<text x="142.8" y="132.3">3:12:36 pm</text>
<text x="153.7" y="134.1">7</text>
<text x="162.7" y="132.2">3.0</text>
<text x="176.9" y="134.1">8</text>
</g>
</svg>
